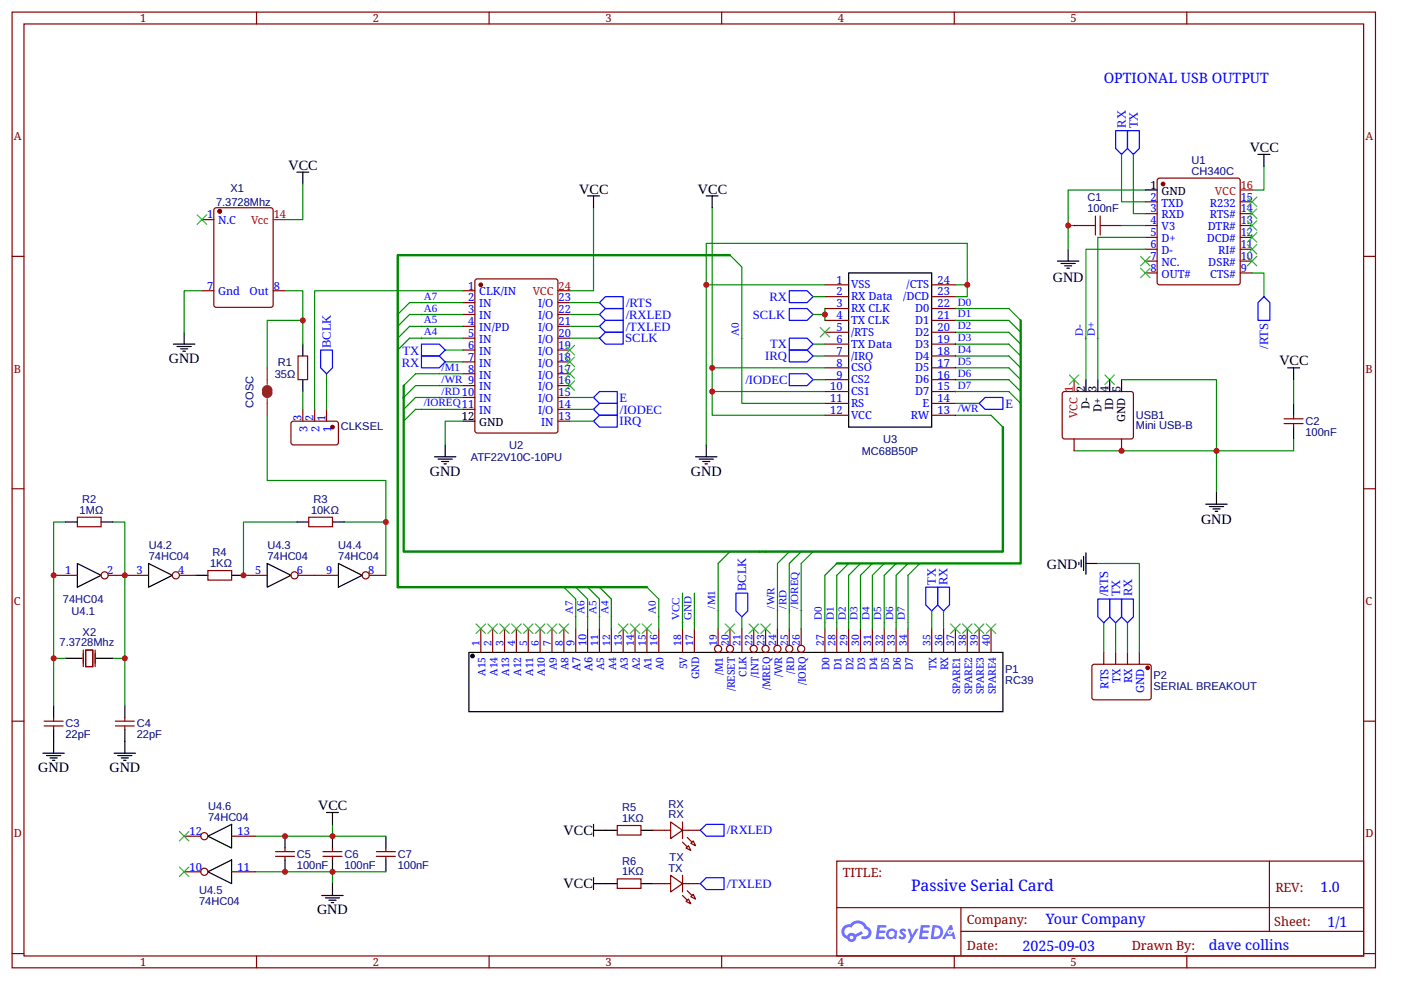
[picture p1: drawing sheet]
<svg xmlns="http://www.w3.org/2000/svg" width="297mm" height="210mm" viewBox="0 0 297 210" stroke-linecap="round" stroke-linejoin="round" font-family="sans-serif">
<g fill="none" stroke="#800" stroke-width=".25">
<path d="M2.6 2.6h289v202.7h-289zM5.1 5.1h284v197.7h-284zM54.4 2.6v2.5M103.7 2.6v2.5M153 2.6v2.5M202.3 2.6v2.5M251.6 2.6v2.5M2.6 54.4h2.5M289.1 54.4h2.5M2.6 103.7h2.5M289.1 103.7h2.5M2.6 153h2.5"/>
<path d="M289.1 153h2.5M177.4 182.7h111.7v20.1h-111.7zM177.4 192.6h111.6M203.7 197.6h85.3M203.7 192.6v10M269.1 182.7v14.9M2.6 202.3h2.5M54.4 202.8v2.5M103.7 202.8v2.5M153 202.8v2.5M202.3 202.8v2.5M251.6 202.8v2.5"/>
<path d="M289.1 202.3h2.5"/>
</g>
<g fill="#58f">
<path d="M190.9 197.2l.5-.2 .4 .1 .3 .3-.2 .4a.33 .33 0 0 0-.3-.3 .33 .33 0 0 0-.3 .1v.1a.85 .85 0 0 1 .7 .6 .85 .85 0 0 1-.3 .9l-.6 .1-.6-.4 .3-.4 .5 .3 .2-.1v-.2a.87 .87 0 0 1-.6-1.3z"/>
<path d="M192.4 197.1h.6l.4 1.3 .8-1.3h.6l-1.8 2.9h-.6l.7-1.1z"/>
<path d="M186.1 196.3h1.6l.2 .1-.1 .4h-1.2l-.1 .6h1l.3 .3-.3 .2h-1.1l-.1 .8 1.2 .1 .1 .2-.1 .2h-1.9z"/>
<path d="M195.2 196.3h1.7l.2 .1-.1 .4h-1.2l-.1 .6h1l.3 .3-.3 .2h-1.1l-.1 .8 1.2 .1 .1 .2-.1 .2h-1.9z"/>
<path d="M201.4 196.3h.5l.2 .9-.4 .2a.49 .49 0 0 0-.8 .2 .49 .49 0 0 0 .4 .7 .49 .49 0 0 0 .6-.5l.3-.1 .4 1.5h-.5l-.2-.6h-1.2l-.4 .6h-.6z"/>
<path d="M197.7 196.3l-.4 2.9h.9a1.5 1.5 0 0 0 1.8-1.5 1.5 1.5 0 0 0-1.8-1.4zM198.2 196.8a1.01 1.01 0 0 1 1.2 1.1 1.01 1.01 0 0 1-1.4 .8z"/>
<path d="M188.3 197.3a1.1 1.1 0 0 0-.3 1.6 1.1 1.1 0 0 0 1.6 .2l.4 .1 .2-1.6-.4-.2a1.01 1.01 0 0 0-1.5-.1zM188.3 198.1a.7 .7 0 0 1 1.4 0 .7 .7 0 0 1-1.4 0z"/>
<path d="M178.9 196.5a1.57 1.57 0 0 0 .7 2.7 1.01 1.01 0 0 0 1.2 .6 1.01 1.01 0 0 0 .8-1l1.4-.7-.3-.5-1.4 .6a1.02 1.02 0 0 0-1.7 .4 .99 .99 0 0 1-.5-1.4 .99 .99 0 0 1 1.4-.4 1.48 1.48 0 0 1 1.6-.9 1.48 1.48 0 0 1 1.3 1.2 .81 .81 0 0 1 .7 1.1 .81 .81 0 0 1-1.2 .4l-.3 .2v.3a1.39 1.39 0 0 0 2-.6 1.39 1.39 0 0 0-.8-1.9 2.17 2.17 0 0 0-3.7-.5l-.7 .1zM180.2 198.9a.38 .38 0 0 1 .7 0 .38 .38 0 0 1-.7 0z"/>
<circle cx="201.4" cy="197.8" r=".19"/>
</g>
<g fill="none" stroke="#000" stroke-width=".25">
<path d="M62.9 36.5h2.6M64.2 36.5v2.5M266.7 32.8h2.5M268 32.8v2.5M124.6 41.6h2.5M125.8 41.6v2.5M149.7 41.6h2.6M151 41.6v2.5M179.9 57.9h17.6v32.7h-17.6zM224.2 55.4h4.5M225 55.9h3M225.7 56.4h1.5"/>
<path d="M226.2 56.9h.5M226.5 52.9v2.5M242.8 40.3h2.5M36.8 73h4.5M37.5 73.5h3.1M38.3 74h1.5M38.8 74.5h.5M39 70.5v2.5M64.2 73v2.5M273 78h2.5M274.3 78v2.6M64.2 80.6v2.5"/>
<path d="M92.1 96.9h4.6M92.9 97.4h3M93.6 97.9h1.5M94.1 98.4h.5M94.4 94.4v2.5M98.2 89.4h2.5M147.5 96.9h4.5M148.2 97.4h3M149 97.9h1.5M149.5 98.4h.5M149.7 94.4v2.5M230.2 80.6v2.5"/>
<path d="M232.8 80.6v2.5M235.3 80.6v2.5M237.8 80.6v2.5M274.3 85.6v2.5M274.3 90.6v2.5M13.9 110.7h2.5M16.4 119.6l5 2.5-5 2.5zM21.4 110.7h2.5M31.5 119.6l5 2.5-5 2.5zM56.7 119.6l5 2.5-5 2.5zM62.9 110.7h2.6M70.5 110.7h2.5"/>
<path d="M71.7 119.6l5.1 2.5-5.1 2.5zM228.7 119.3v.5M229.2 118.8v1.5M229.7 118v3.1M230.2 117.3v4.5M230.2 119.6h2.6M255.7 107h4.5M256.4 107.5h3M257.2 108h1.5M257.7 108.5h.5M257.9 104.5v2.5M13.9 139.7h3.5"/>
<path d="M20.4 139.7h3.5M41.6 122.1h2.5M49.1 122.1h2.5M99.4 138.4h113.2v12.6h-113.2zM9.1 159.8h4.5M11.4 149.7v2.6M11.4 154.8v5M24.2 159.8h4.5M26.5 149.7v2.6M26.5 154.8v5M9.9 160.3h3M10.6 160.8h1.5"/>
<path d="M11.1 161.3h.5M25 160.3h3M25.7 160.8h1.5M26.2 161.3h.5M44.1 177.4l5-2.5v5zM60.4 177.4v2.5M69.2 172.4h2.5M70.5 172.4v2.5M70.5 177.4v2.5M81.8 177.4v2.5M125.8 174.9v2.5M125.8 176.2h5.1"/>
<path d="M135.9 176.2h2.5M44.1 185l5-2.6v5.1zM60.4 182.4v2.6M68.2 190h4.6M69 190.5h3M69.7 191h1.5M70.2 191.5h.5M70.5 182.4v2.6M70.5 187.5v2.5M81.8 182.4v2.6M125.8 186.2v2.5M125.8 187.5h5.1"/>
<path d="M135.9 187.5h2.5"/>
</g>
<g fill="none" stroke="#800" stroke-width=".25">
<path d="M245.6 37.9l16.8-.1 .5 .2v21.9l-.2 .5h-16.9l-.4-.2-.1-21.9zM42.8 46.6h2.5M45.6 44.1h11.8l.4 .2 .1 20.4-.2 .4-11.9 .1-.4-.2-.1-20.4zM100.7 59.4l.5-.2h16.6l.4 .2 .1 32-.3 .4-16.8 .1-.5-.3zM227.7 47.9h2.5M235.3 47.9h2.5M242.8 47.9h2.5M242.8 42.8h2.5M242.8 45.3h2.5M242.8 50.4h2.5M242.8 52.9h2.5M242.8 55.4h2.5"/>
<path d="M242.8 57.9h2.5M262.9 47.9h2.6M262.9 42.8h2.6M262.9 45.3h2.6M262.9 50.4h2.6M262.9 52.9h2.6M262.9 55.4h2.6M262.9 57.9h2.6M42.8 61.7h2.5M57.9 61.7h2.5M63.2 75.5h2v5.1h-2zM98.2 61.7h2.5"/>
<path d="M98.2 64.2h2.5M98.2 66.7h2.5M98.2 69.2h2.5M98.2 71.8h2.5M98.2 74.3h2.5M98.2 76.8h2.5M98.2 79.3h2.5M118.3 64.2h2.5M118.3 66.7h2.5M118.3 69.2h2.5M118.3 71.8h2.5M118.3 74.3h2.5"/>
<path d="M118.3 76.8h2.5M118.3 79.3h2.5M174.9 60.4h5M174.9 62.9h5M174.9 65.5h5M174.9 68h5M174.9 70.5h5M174.9 73h5M174.9 75.5h5M174.9 78h5M197.5 60.4h5.1M197.5 62.9h5.1"/>
<path d="M197.5 65.5h5.1M197.5 68h5.1M197.5 70.5h5.1M197.5 73h5.1M197.5 75.5h5.1M197.5 78h5.1M61.8 89.6l.4-.2h9.3l.2 .5v4.2l-.5 .3-9.3-.1-.2-.4zM64.2 86.8v2.6M66.7 86.8v2.6M69.2 86.8v2.6M98.2 81.8h2.5M98.2 84.3h2.5"/>
<path d="M98.2 86.8h2.5M118.3 81.8h2.5M118.3 84.3h2.5M118.3 86.8h2.5M118.3 89.4h2.5M174.9 80.6h5M174.9 83.1h5M174.9 85.6h5M174.9 88.1h5M197.5 80.6h5.1M197.5 83.1h5.1M197.5 85.6h5.1"/>
<path d="M197.5 88.1h5.1M225.5 83.1h14.6l.2 .5-.1 9.3-.4 .2h-14.3l-.3-.5v-9zM227.7 93.1v2.6M237.8 93.1v2.6M272.3 89.9h4M272.3 88.9h4M274.3 88.1v.8M274.3 89.9v.7M16.4 109.7h5v2.1h-5zM65.5 109.7h5v2.1h-5zM11.4 122.1h5M17.7 137.9v3.5"/>
<path d="M18.2 137.9h1.5v3.5h-1.5zM20.2 137.9v3.5M22.9 122.1h8.6M38 122.1h3.6M44.1 121.1h5v2h-5zM51.6 122.1h5.1M63.2 122.1h8.5M78.3 122.1h3.5M101.9 133.4v5M104.5 133.4v5M107 133.4v5M109.5 133.4v5"/>
<path d="M112 133.4v5M114.5 133.4v5M117 133.4v5M119.5 133.4v5M122.1 133.4v5M124.6 133.4v5M127.1 133.4v5M129.6 133.4v5M132.1 133.4v5M134.6 133.4v5M137.2 133.4v5M139.7 133.4v5"/>
<path d="M144.7 133.4v5M147.2 133.4v5M152.3 133.4v3.5M154.8 133.4v3.5M157.3 133.4v5M159.8 133.4v3.5M162.3 133.4v3.5M164.8 133.4v3.5M167.3 133.4v3.5M169.9 133.4v3.5M174.9 133.4v5M177.4 133.4v5"/>
<path d="M179.9 133.4v5M182.4 133.4v5M185 133.4v5M187.5 133.4v5M190 133.4v5M192.5 133.4v5M197.5 133.4v5M200.1 133.4v5M202.6 133.4v5M205.1 133.4v5M207.6 133.4v5M210.1 133.4v5"/>
<path d="M234 138.4v2.5M236.5 138.4v2.5M239 138.4v2.5M241.6 138.4v2.5M9.4 153h4M9.4 154h4M11.4 152.3v.7M11.4 154v.8M24.5 153h4M24.5 154h4M26.5 152.3v.7M26.5 154v.8"/>
<path d="M231.7 141h12.1l.3 .4-.1 6.8-.4 .3-11.9-.1-.2-.4v-6.6zM39 177.4h3.6M49.1 177.4h5M60.4 179.9v.8M70.5 179.9v.8M81.8 179.9v.8M130.9 175.1h5v2.1h-5zM138.4 176.2h3.8M142.2 174.4l2.5 1.8-2.5 1.7zM144.7 174.4v3.5M144.7 176.2h3.8M145.5 179.9l.5-.5 .5 1z"/>
<path d="M147 178.4l.5 1-1-.5zM39 185h3.6M49.1 185h5M58.4 181.7h4M58.4 180.7h4M60.4 181.7v.7M68.5 181.7h4M68.5 180.7h4M70.5 181.7v.7M79.8 181.7h4M79.8 180.7h4M81.8 181.7v.7"/>
<path d="M130.9 186.5h5v2h-5zM138.4 187.5h3.8M142.2 185.7l2.5 1.8-2.5 1.7zM144.7 185.7v3.5M144.7 187.5h3.8M145.5 191.3l.5-.6 .5 1.1zM146.5 190.2l.5-.5 .5 1z"/>
<circle cx="22.2" cy="122.1" r=".75"/>
<circle cx="37.3" cy="122.1" r=".75"/>
<circle cx="62.4" cy="122.1" r=".76"/>
<circle cx="77.5" cy="122.1" r=".75"/>
<circle cx="152.3" cy="137.7" r=".75"/>
<circle cx="154.8" cy="137.7" r=".75"/>
<circle cx="159.8" cy="137.7" r=".75"/>
<circle cx="162.3" cy="137.7" r=".75"/>
<circle cx="164.8" cy="137.7" r=".75"/>
<circle cx="167.3" cy="137.7" r=".75"/>
<circle cx="169.9" cy="137.7" r=".76"/>
<circle cx="43.3" cy="177.4" r=".76"/>
<circle cx="43.3" cy="185" r=".76"/>
</g>
<g fill="#800" stroke="#800" stroke-width=".25">
<path d="M145.7 177.7l1 1z"/>
<path d="M144.7 178.7l1 1z"/>
<path d="M145.7 189l1 1z"/>
<path d="M144.7 190l1 1z"/>
<circle cx="101.9" cy="60.4" r=".38"/>
<circle cx="46.6" cy="44.8" r=".38"/>
<circle cx="246.6" cy="39" r=".38"/>
<circle cx="243.3" cy="141.7" r=".38"/>
<circle cx="70.5" cy="90.6" r=".38"/>
</g>
<path d="M57.9 46.6h2.5M262.9 40.3h2.6M118.3 61.7h2.5M227.7 80.6v2.5" fill="none" stroke="#f00" stroke-width=".25"/>
<circle cx="100.2" cy="139.2" r=".38" fill="#000" stroke="#000" stroke-width=".25"/>
<g fill="none" stroke="#080" stroke-width=".25">
<path d="M64.2 39v7.6h-3.8M237.8 32.8v10h5M240.3 32.8v12.5h2.5M268 35.3v5h-2.5M125.8 44.1v17.6h-5M151 44.1v39h23.9M154.8 54.1l2.5 2.6v28.9h17.6M226.5 47.9h1.2M237.8 47.9h5M242.8 40.3h-16.3v12.6M242.8 50.4h-10v30.2M242.8 52.9h-12.6v27.7"/>
<path d="M265.5 57.9h2.5v5M42.8 61.7h-3.8v8.8M60.4 61.7h3.8v11.3M64.2 68h-7.5v10M69.2 79.3v7.5M94.4 74.3h3.8M94.4 76.8h3.8M98.2 61.7h-31.5v25.1M98.2 64.2h-11.4l-2.5 2.5M98.2 66.7h-11.4l-2.5 2.5M98.2 69.2h-11.4l-2.5 2.6M98.2 71.8h-11.4l-2.5 2.5"/>
<path d="M98.2 79.3h-10.1l-2.5 2.5M120.8 64.2h6.3M120.8 66.7h6.3M120.8 69.2h6.3M120.8 71.8h6.3M149.7 60.4v-8.8h55.4v11.3h-2.5M151 78h23.9M172.4 66.7h2.5M172.4 75.5h2.5M172.4 73h2.5M172.4 62.9h2.5M174.9 60.4h-25.2v34"/>
<path d="M174.9 65.5v2.5M202.6 60.4h2.5M202.6 75.5h11.3l2.5 2.5M202.6 73h11.3l2.5 2.5M202.6 68h11.3l2.5 2.5M202.6 65.5h11.3l2.5 2.5M202.6 70.5h11.3l2.5 2.5M202.6 78h11.3l2.5 2.6M56.7 88.1v13.8h25.1v8.8M64.2 83.1v3.7M98.2 89.4h-3.8v5M98.2 81.8h-10.1l-2.5 2.5"/>
<path d="M98.2 84.3h-10.1l-2.5 2.5M98.2 86.8h-10.1l-2.5 2.6M120.8 86.8h5M120.8 84.3h5M120.8 89.4h5M151 83.1v5h23.9M172.4 80.6h2.5M202.6 80.6h11.3l2.5 2.5M202.6 88.1h7.5l2.5 2.5M202.6 83.1h11.3l2.5 2.5M202.6 85.6h5M227.7 95.7h30.2v8.8"/>
<path d="M237.8 80.6h20.1v15.1h16.4v-2.6M274.3 80.6v5M13.9 110.7h-2.5v29h2.5M23.9 110.7h2.6v29h-2.6M62.9 110.7h-11.3v11.4M73 110.7h8.8v11.4M154.8 117l-2.5 2.6v13.8M167.3 117l-2.5 2.6v13.8M169.9 117l-2.6 2.6v13.8M172.4 117l-2.5 2.6v13.8M177.4 119.6l-2.5 2.5v11.3M179.9 119.6l-2.5 2.5v11.3"/>
<path d="M182.4 119.6l-2.5 2.5v11.3M185 119.6l-2.6 2.5v11.3M187.5 119.6l-2.5 2.5v11.3M190 119.6l-2.5 2.5v11.3M192.5 119.6l-2.5 2.5v11.3M195 119.6l-2.5 2.5v11.3M232.8 119.6h8.8v18.8M11.4 139.7v10M26.5 139.7v10M119.5 124.6l2.6 2.5v6.3M122.1 124.6l2.5 2.5v6.3M124.6 124.6l2.5 2.5v6.3"/>
<path d="M127.1 124.6l2.5 2.5v6.3M137.2 124.6l2.5 2.5v6.3M144.7 125.8v7.6M147.2 125.8v7.6M157.3 130.9v2.5M197.5 129.6v3.8M200.1 129.6v3.8M234 132.1v6.3M236.5 132.1v6.3M239 132.1v6.3M54.1 177.4h27.7M70.5 174.9v2.5"/>
<path d="M54.1 185h27.7M70.5 185v2.5"/>
</g>
<g fill="#000">
<path d="M89.4 71.5v.5zM89.1 71.8h.5z"/>
<path d="M89.4 69v.5zM89.1 69.2h.5z"/>
<path d="M89.4 66.5v.5zM89.1 66.7h.5z"/>
<path d="M89.4 64v.5zM89.1 64.2h.5z"/>
<path d="M93.1 79v.5zM92.9 79.3h.5z"/>
<path d="M157.3 71.5v.5zM157 71.8h.5z"/>
<path d="M202.6 65.2v.5zM202.3 65.5h.5z"/>
<path d="M202.6 67.7v.5zM202.3 68h.5z"/>
<path d="M202.6 70.2v.5zM202.3 70.5h.5z"/>
<path d="M202.6 72.8v.5zM202.3 73h.5z"/>
<path d="M202.6 75.3v.5zM202.3 75.5h.5z"/>
<path d="M202.6 77.8v.5zM202.3 78h.5z"/>
<path d="M230.2 71.5v.5zM230 71.8h.5z"/>
<path d="M232.8 71.5v.5zM232.5 71.8h.5z"/>
<path d="M89.4 86.6v.5zM89.1 86.8h.5z"/>
<path d="M93.1 81.6v.5zM92.9 81.8h.5z"/>
<path d="M93.1 84.1v.5zM92.9 84.3h.5z"/>
<path d="M202.6 87.9v.5zM202.3 88.1h.5z"/>
<path d="M202.6 80.3v.5zM202.3 80.6h.5z"/>
<path d="M202.6 82.8v.5zM202.3 83.1h.5z"/>
<path d="M122.1 130.6v.5zM121.8 130.9h.5z"/>
<path d="M124.6 130.6v.5zM124.3 130.9h.5z"/>
<path d="M127.1 130.6v.5zM126.8 130.9h.5z"/>
<path d="M129.6 130.6v.5zM129.4 130.9h.5z"/>
<path d="M139.7 130.6v.5zM139.4 130.9h.5z"/>
<path d="M144.7 131.9v.5zM144.5 132.1h.5z"/>
<path d="M147.2 131.9v.5zM147 132.1h.5z"/>
<path d="M152.3 129.4v.5zM152 129.6h.5z"/>
<path d="M164.8 129.4v.5zM164.6 129.6h.5z"/>
<path d="M167.3 129.4v.5zM167.1 129.6h.5z"/>
<path d="M169.9 129.4v.5zM169.6 129.6h.5z"/>
<path d="M174.9 131.9v.5zM174.6 132.1h.5z"/>
<path d="M177.4 131.9v.5zM177.2 132.1h.5z"/>
<path d="M179.9 131.9v.5zM179.7 132.1h.5z"/>
<path d="M182.4 131.9v.5zM182.2 132.1h.5z"/>
<path d="M185 131.9v.5zM184.7 132.1h.5z"/>
<path d="M187.5 131.9v.5zM187.2 132.1h.5z"/>
<path d="M190 131.9v.5zM189.7 132.1h.5z"/>
<path d="M192.5 131.9v.5zM192.3 132.1h.5z"/>
</g>
<g fill="none" stroke="#00f" stroke-width=".25">
<path d="M236.5 27.7h2.5v3.8l-1.2 1.3-1.3-1.3zM239 27.7h2.6v3.8l-1.3 1.3-1.3-1.3zM68 74.3h2.5v3.7l-1.3 1.3-1.2-1.3zM89.4 73h3.7l1.3 1.3-1.3 1.2h-3.7zM89.4 75.5h3.7l1.3 1.3-1.3 1.2h-3.7zM127.1 64.2l1.3-1.3h3.7v2.6h-3.7zM128.4 65.5h3.7v2.5h-3.7l-1.3-1.3zM128.4 68h3.7v2.5h-3.7l-1.3-1.3zM128.4 70.5h3.7v2.5h-3.7l-1.3-1.2zM167.3 79.3h3.8l1.3 1.3-1.3 1.2h-3.8zM167.3 65.5h3.8l1.3 1.2-1.3 1.3h-3.8zM167.3 74.3h3.8l1.3 1.2-1.3 1.3h-3.8z"/>
<path d="M167.3 61.7h3.8l1.3 1.2-1.3 1.3h-3.8zM167.3 71.8h3.8l1.3 1.2-1.3 1.3h-3.8zM268 62.9l1.2 1.3v3.8h-2.5v-3.8zM127.1 85.6h3.8v2.5h-3.8l-1.3-1.3zM127.1 88.1h3.8v2.5h-3.8l-1.3-1.2zM127.1 83.1h3.8v2.5h-3.8l-1.3-1.3zM208.9 84.3h3.7v2.5h-3.7l-1.3-1.2zM156 125.8h2.5v3.8l-1.2 1.3-1.3-1.3zM196.3 124.6h2.5v3.8l-1.3 1.2-1.2-1.2zM198.8 124.6h2.5v3.8l-1.2 1.2-1.3-1.2zM232.8 127.1h2.5v3.8l-1.3 1.2-1.2-1.2zM235.3 127.1h2.5v3.8l-1.3 1.2-1.2-1.2z"/>
<path d="M237.8 127.1h2.5v3.8l-1.3 1.2-1.2-1.2zM149.7 174.9h3.8v2.5h-3.8l-1.2-1.2zM148.5 187.5l1.2-1.3h3.8v2.5h-3.8z"/>
</g>
<g fill="#000" stroke="#3c3" stroke-width=".25">
<path d="M41.8 45.6l2 2zM43.8 45.6l-2 2z"/>
<path d="M241.8 56.9l2 2zM243.8 56.9l-2 2z"/>
<path d="M241.8 54.4l2 2zM243.8 54.4l-2 2z"/>
<path d="M264.5 41.8l2 2zM264.5 43.8l2-2z"/>
<path d="M264.5 44.3l2 2zM264.5 46.3l2-2z"/>
<path d="M264.5 46.8l2 2.1zM264.5 48.9l2-2.1z"/>
<path d="M264.5 49.4l2 2zM264.5 51.4l2-2z"/>
<path d="M264.5 51.9l2 2zM264.5 53.9l2-2z"/>
<path d="M264.5 54.4l2 2zM264.5 56.4l2-2z"/>
<path d="M119.8 73.3l2 2zM121.8 73.3l-2 2z"/>
<path d="M119.8 75.8l2 2zM119.8 77.8l2-2z"/>
<path d="M119.8 78.3l2 2zM121.8 78.3l-2 2z"/>
<path d="M173.9 69.5l2 2zM173.9 71.5l2-2z"/>
<path d="M226.7 79.5l2 2.1zM226.7 81.6l2-2.1z"/>
<path d="M119.8 80.8l2 2zM121.8 80.8l-2 2z"/>
<path d="M236.3 79.5l-2 2.1zM234.3 79.5l2 2.1z"/>
<path d="M100.9 132.4l2 2zM102.9 132.4l-2 2z"/>
<path d="M103.4 132.4l2.1 2zM105.5 132.4l-2.1 2z"/>
<path d="M106 132.4l2 2zM106 134.4l2-2z"/>
<path d="M108.5 132.4l2 2zM110.5 132.4l-2 2z"/>
<path d="M111 132.4l2 2zM113 132.4l-2 2z"/>
<path d="M113.5 132.4l2 2zM115.5 132.4l-2 2z"/>
<path d="M116 132.4l2 2zM118 132.4l-2 2z"/>
<path d="M118.5 132.4l2.1 2zM118.5 134.4l2.1-2z"/>
<path d="M131.1 132.4l2 2zM131.1 134.4l2-2z"/>
<path d="M133.6 132.4l2 2zM135.6 132.4l-2 2z"/>
<path d="M136.2 132.4l2 2zM138.2 132.4l-2 2z"/>
<path d="M153.8 132.4l2 2zM155.8 132.4l-2 2z"/>
<path d="M158.8 132.4l2 2zM160.8 132.4l-2 2z"/>
<path d="M161.3 132.4l2 2zM163.3 132.4l-2 2z"/>
<path d="M201.6 132.4l2 2zM203.6 132.4l-2 2z"/>
<path d="M204.1 132.4l2 2zM204.1 134.4l2-2z"/>
<path d="M206.6 132.4l2 2zM206.6 134.4l2-2z"/>
<path d="M209.1 132.4l2 2zM211.1 132.4l-2 2z"/>
<path d="M38 176.4l2 2zM38 178.4l2-2z"/>
<path d="M38 184l2 2zM38 186l2-2z"/>
</g>
<path d="M154.8 54.1h-70.5v70.5h52.9M216.4 68v51.6h-39M85.6 81.8v35.2h127v-26.4" fill="none" stroke="#080" stroke-width=".5"/>
<path d="M230.2 47.9h2.1M232.3 45.8v4.1M233.3 47.9h2M233.3 45.8v4.1" fill="none" stroke="#a00000" stroke-width=".25"/>
<path d="M56.2 83.3a.5 .5 0 0 0 .5 .5 .5 .5 0 0 0 .5-.5M56.2 82.8a.5 .5 0 0 1 .5-.5 .5 .5 0 0 1 .5 .5" fill="none" stroke="#8d2323" stroke-width="1.3"/>
<path d="M56.7 78v3.6M56.7 84.6v3.5" fill="none" stroke="#8d2323" stroke-width=".25"/>
<g fill="#c00">
<circle cx="70.5" cy="185" r=".63"/>
<circle cx="174.9" cy="66.7" r=".63"/>
<circle cx="205.1" cy="60.4" r=".63"/>
<circle cx="151" cy="83.1" r=".63"/>
<circle cx="237.8" cy="95.7" r=".63"/>
<circle cx="257.9" cy="95.7" r=".63"/>
<circle cx="226.5" cy="47.9" r=".63"/>
<circle cx="70.5" cy="177.4" r=".63"/>
<circle cx="151" cy="78" r=".63"/>
<circle cx="149.7" cy="60.4" r=".63"/>
<circle cx="26.5" cy="139.7" r=".63"/>
<circle cx="11.4" cy="139.7" r=".63"/>
<circle cx="11.4" cy="122.1" r=".63"/>
<circle cx="51.6" cy="122.1" r=".63"/>
<circle cx="26.5" cy="122.1" r=".63"/>
<circle cx="60.4" cy="177.4" r=".63"/>
<circle cx="60.4" cy="185" r=".63"/>
<circle cx="81.8" cy="110.7" r=".63"/>
<circle cx="64.2" cy="68" r=".63"/>
</g>
<text font-size="3.4" fill="#00f" x="193.2" y="189.1">Passive Serial Card</text>
<g font-size="3" fill="#00f">
<text x="234" y="17.7">OPTIONAL USB OUTPUT</text>
<text x="280" y="189.3">1.0</text>
<text x="221.8" y="196.1">Your Company</text>
<text x="281.5" y="196.7">1/1</text>
<text x="216.8" y="201.7">2025-09-03</text>
<text x="256.3" y="201.6">dave collins</text>
</g>
<g font-size="3">
<text x="265" y="32.3">VCC</text>
<text x="61.2" y="36">VCC</text>
<text x="122.8" y="41.1">VCC</text>
<text x="148" y="41.1">VCC</text>
<text x="223.2" y="59.7">GND</text>
<text x="35.8" y="77">GND</text>
<text x="271.2" y="77.5">VCC</text>
<text x="91.1" y="100.9">GND</text>
<text x="146.5" y="100.9">GND</text>
<text x="254.6" y="111.2">GND</text>
<text x="221.9" y="120.7">GND</text>
<text x="8.1" y="163.8">GND</text>
<text x="23.2" y="163.8">GND</text>
<text x="67.5" y="171.9">VCC</text>
<text x="119.5" y="177.2">VCC</text>
<text x="119.5" y="188.5">VCC</text>
<text x="67.2" y="194">GND</text>
</g>
<g font-size="2.7" fill="#00f">
<text x="238.7" y="27.1" transform="rotate(-90 238.7 27.1)">RX</text>
<text x="241.2" y="27.3" transform="rotate(-90 241.2 27.3)">TX</text>
<text x="132.8" y="65.1">/RTS</text>
<text x="163.1" y="63.9">RX</text>
<text x="132.7" y="67.6">/RXLED</text>
<text x="132.7" y="70.2">/TXLED</text>
<text x="159.6" y="67.7">SCLK</text>
<text x="70.1" y="73.9" transform="rotate(-90 70.1 73.9)">BCLK</text>
<text x="85.2" y="77.8">RX</text>
<text x="85.3" y="75.3">TX</text>
<text x="132.6" y="72.6">SCLK</text>
<text x="162.2" y="76.4">IRQ</text>
<text x="163.3" y="73.9">TX</text>
<text x="268.9" y="74" transform="rotate(-90 268.9 74)">/RTS</text>
<text x="158" y="81.5">/IODEC</text>
<text x="131.4" y="85.2">E</text>
<text x="131.4" y="87.7">/IODEC</text>
<text x="213.2" y="86.5">E</text>
<text x="131.4" y="90.2">IRQ</text>
<text x="158.2" y="125.5" transform="rotate(-90 158.2 125.5)">BCLK</text>
<text x="198.4" y="124.2" transform="rotate(-90 198.4 124.2)">TX</text>
<text x="200.9" y="124.2" transform="rotate(-90 200.9 124.2)">RX</text>
<text x="234.9" y="126.6" transform="rotate(-90 234.9 126.6)">/RTS</text>
<text x="237.5" y="126.5" transform="rotate(-90 237.5 126.5)">TX</text>
<text x="240" y="126.5" transform="rotate(-90 240 126.5)">RX</text>
<text x="154.1" y="177">/RXLED</text>
<text x="154.1" y="188.4">/TXLED</text>
</g>
<g font-size="2.7" fill="#800">
<text x="178.7" y="186">TITLE:</text>
<text x="270.4" y="189.3">REV:</text>
<text x="205" y="196.1">Company:</text>
<text x="270.1" y="196.5">Sheet:</text>
<text x="205" y="201.6">Date:</text>
<text x="240" y="201.6">Drawn By:</text>
</g>
<g font-size="2.3" fill="#800">
<text x="29.7" y="4.7">1</text>
<text x="79" y="4.7">2</text>
<text x="128.4" y="4.7">3</text>
<text x="177.7" y="4.7">4</text>
<text x="227" y="4.7">5</text>
<text x="2.9" y="29.7">A</text>
<text x="289.5" y="29.7">A</text>
<text x="2.9" y="79">B</text>
<text x="289.5" y="79">B</text>
<text x="2.9" y="128.4">C</text>
<text x="289.5" y="128.4">C</text>
<text x="2.9" y="177.7">D</text>
<text x="289.5" y="177.7">D</text>
<text x="29.7" y="205">1</text>
<text x="79" y="205">2</text>
<text x="128.4" y="205">3</text>
<text x="177.7" y="205">4</text>
<text x="227" y="205">5</text>
</g>
<g font-size="2.3" fill="#000080">
<text x="252.6" y="34.8">U1</text>
<text x="48.9" y="40.8">X1</text>
<text x="252.6" y="37">CH340C</text>
<text x="45.8" y="43.6">7.3728Mhz</text>
<text x="230.6" y="45.1">100nF</text>
<text x="230.6" y="42.6">C1</text>
<text x="58.9" y="77.6">R1</text>
<text x="58.2" y="80.1">35Ω</text>
<text x="53.7" y="86.5" transform="rotate(-90 53.7 86.5)">COSC</text>
<text x="240.8" y="88.9">USB1</text>
<text x="72.3" y="91.2">CLKSEL</text>
<text x="108" y="95.2">U2</text>
<text x="187.2" y="93.9">U3</text>
<text x="240.8" y="91.1">Mini USB-B</text>
<text x="276.8" y="92.5">100nF</text>
<text x="276.8" y="90.2">C2</text>
<text x="99.8" y="97.7">ATF22V10C-10PU</text>
<text x="182.7" y="96.5">MC68B50P</text>
<text x="17.4" y="106.7">R2</text>
<text x="66.5" y="106.7">R3</text>
<text x="16.9" y="109">1MΩ</text>
<text x="65.9" y="109">10KΩ</text>
<text x="31.5" y="118.8">74HC04</text>
<text x="31.5" y="116.5">U4.2</text>
<text x="45.1" y="118">R4</text>
<text x="56.7" y="118.8">74HC04</text>
<text x="56.7" y="116.5">U4.3</text>
<text x="71.7" y="118.8">74HC04</text>
<text x="71.7" y="116.5">U4.4</text>
<text x="44.6" y="120.3">1KΩ</text>
<text x="13.4" y="127.9">74HC04</text>
<text x="15.2" y="130.4">U4.1</text>
<text x="12.6" y="137.2">7.3728Mhz</text>
<text x="17.5" y="134.8">X2</text>
<text x="213.1" y="142.8">P1</text>
<text x="213.1" y="145">RC39</text>
<text x="244.6" y="146.4">SERIAL BREAKOUT</text>
<text x="244.6" y="144.1">P2</text>
<text x="13.9" y="154.3">C3</text>
<text x="29" y="154.3">C4</text>
<text x="13.9" y="156.5">22pF</text>
<text x="29" y="156.5">22pF</text>
<text x="44.1" y="171.9">U4.6</text>
<text x="131.9" y="172.1">R5</text>
<text x="141.7" y="173.6">RX</text>
<text x="141.7" y="171.4">RX</text>
<text x="44.1" y="174.1">74HC04</text>
<text x="131.9" y="174.4">1KΩ</text>
<text x="62.9" y="184.3">100nF</text>
<text x="62.9" y="182">C5</text>
<text x="73" y="184.3">100nF</text>
<text x="73" y="182">C6</text>
<text x="84.3" y="184.3">100nF</text>
<text x="84.3" y="182">C7</text>
<text x="131.9" y="183.5">R6</text>
<text x="131.9" y="185.7">1KΩ</text>
<text x="141.7" y="185">TX</text>
<text x="142" y="182.7">TX</text>
<text x="42.2" y="189.7">U4.5</text>
<text x="42.2" y="192">74HC04</text>
</g>
<g font-size="2.3">
<text x="243.9" y="40.1">1</text>
<text x="246.3" y="41.3">GND</text>
<text x="230" y="83.1" transform="rotate(-90 230 83.1)">2</text>
<text x="232.5" y="83.1" transform="rotate(-90 232.5 83.1)">3</text>
<text x="235" y="83.1" transform="rotate(-90 235 83.1)">4</text>
<text x="237.5" y="83.1" transform="rotate(-90 237.5 83.1)">5</text>
<text x="97.9" y="89.1">12</text>
<text x="231" y="86.8" transform="rotate(-90 231 86.8)">D-</text>
<text x="233.5" y="87.3" transform="rotate(-90 233.5 87.3)">D+</text>
<text x="236" y="86.9" transform="rotate(-90 236 86.9)">ID</text>
<text x="238.5" y="89.5" transform="rotate(-90 238.5 89.5)">GND</text>
<text x="101.6" y="90.4">GND</text>
</g>
<g font-size="2.3" fill="#f00">
<text x="257.6" y="41.3">VCC</text>
<text x="263.1" y="40.1">16</text>
<text x="53.2" y="47.6">Vcc</text>
<text x="58" y="46.3">14</text>
<text x="112.9" y="62.7">VCC</text>
<text x="118.4" y="61.4">24</text>
<text x="227.5" y="83.1" transform="rotate(-90 227.5 83.1)">1</text>
<text x="228.5" y="88.8" transform="rotate(-90 228.5 88.8)">VCC</text>
</g>
<g font-size="2.3" fill="#00f">
<text x="43.9" y="46.3">1</text>
<text x="46.3" y="47.6">N.C</text>
<text x="243.9" y="42.6">2</text>
<text x="243.9" y="45.1">3</text>
<text x="243.9" y="47.6">4</text>
<text x="246.3" y="43.8">TXD</text>
<text x="246.3" y="46.3">RXD</text>
<text x="256.5" y="46.3">RTS#</text>
<text x="256.5" y="43.8">R232</text>
<text x="263.1" y="47.6">13</text>
<text x="263.1" y="45.1">14</text>
<text x="263.1" y="42.6">15</text>
<text x="243.9" y="50.1">5</text>
<text x="243.9" y="52.6">6</text>
<text x="246.3" y="48.9">V3</text>
<text x="246.3" y="51.4">D+</text>
<text x="246.3" y="53.9">D-</text>
<text x="255.8" y="51.4">DCD#</text>
<text x="256.1" y="48.9">DTR#</text>
<text x="258.3" y="53.9">RI#</text>
<text x="263.1" y="52.6">11</text>
<text x="263.1" y="50.1">12</text>
<text x="243.9" y="55.1">7</text>
<text x="243.9" y="57.7">8</text>
<text x="246.3" y="56.4">NC.</text>
<text x="246.3" y="58.9">OUT#</text>
<text x="256.2" y="56.4">DSR#</text>
<text x="256.5" y="58.9">CTS#</text>
<text x="263.1" y="57.7">9</text>
<text x="263.1" y="55.1">10</text>
<text x="43.9" y="61.4">7</text>
<text x="46.3" y="62.7">Gnd</text>
<text x="52.9" y="62.7">Out</text>
<text x="58" y="61.4">8</text>
<text x="89.9" y="63.6">A7</text>
<text x="99.2" y="61.4">1</text>
<text x="99.2" y="64">2</text>
<text x="101.6" y="62.7">CLK/IN</text>
<text x="101.6" y="65.2">IN</text>
<text x="114.1" y="65.2">I/O</text>
<text x="118.4" y="64">23</text>
<text x="177.4" y="60.2">1</text>
<text x="177.4" y="62.7">2</text>
<text x="177.4" y="65.2">3</text>
<text x="180.4" y="61.2">VSS</text>
<text x="180.4" y="63.7">RX Data</text>
<text x="191.5" y="63.7">/DCD</text>
<text x="192.2" y="61.2">/CTS</text>
<text x="198.8" y="65.2">22</text>
<text x="198.8" y="62.7">23</text>
<text x="198.8" y="60.2">24</text>
<text x="203.1" y="64.8">D0</text>
<text x="89.9" y="71.1">A4</text>
<text x="89.9" y="68.6">A5</text>
<text x="89.9" y="66.1">A6</text>
<text x="99.2" y="66.5">3</text>
<text x="99.2" y="69">4</text>
<text x="99.2" y="71.5">5</text>
<text x="101.6" y="67.7">IN</text>
<text x="101.6" y="70.2">IN/PD</text>
<text x="114.1" y="70.2">I/O</text>
<text x="114.1" y="67.7">I/O</text>
<text x="118.4" y="71.5">20</text>
<text x="118.4" y="69">21</text>
<text x="118.4" y="66.5">22</text>
<text x="156.7" y="71.2" transform="rotate(-90 156.7 71.2)">A0</text>
<text x="177.4" y="67.7">4</text>
<text x="177.4" y="70.2">5</text>
<text x="180.4" y="66.2">RX CLK</text>
<text x="180.4" y="68.7">TX CLK</text>
<text x="180.4" y="71.2">/RTS</text>
<text x="194" y="71.2">D2</text>
<text x="194" y="68.7">D1</text>
<text x="194" y="66.2">D0</text>
<text x="198.8" y="70.2">20</text>
<text x="198.8" y="67.7">21</text>
<text x="203.1" y="67.3">D1</text>
<text x="203.1" y="69.9">D2</text>
<text x="229.6" y="71.2" transform="rotate(-90 229.6 71.2)">D-</text>
<text x="232.1" y="71.2" transform="rotate(-90 232.1 71.2)">D+</text>
<text x="99.2" y="74">6</text>
<text x="99.2" y="76.5">7</text>
<text x="101.6" y="72.8">IN</text>
<text x="101.6" y="75.3">IN</text>
<text x="101.6" y="77.8">IN</text>
<text x="114.1" y="77.8">I/O</text>
<text x="114.1" y="75.3">I/O</text>
<text x="114.1" y="72.8">I/O</text>
<text x="118.4" y="76.5">18</text>
<text x="118.4" y="74">19</text>
<text x="177.4" y="72.8">6</text>
<text x="177.4" y="75.3">7</text>
<text x="177.4" y="77.8">8</text>
<text x="180.4" y="73.8">TX Data</text>
<text x="180.4" y="76.3">/IRQ</text>
<text x="194" y="76.3">D4</text>
<text x="194" y="73.8">D3</text>
<text x="198.8" y="77.8">17</text>
<text x="198.8" y="75.3">18</text>
<text x="198.8" y="72.8">19</text>
<text x="203.1" y="72.4">D3</text>
<text x="203.1" y="74.9">D4</text>
<text x="203.1" y="77.4">D5</text>
<text x="93.6" y="81.2">/WR 9</text>
<text x="93.6" y="83.7">/RD10</text>
<text x="93.6" y="78.7">/M1</text>
<text x="99.2" y="79">8</text>
<text x="101.6" y="80.3">IN</text>
<text x="101.6" y="82.8">IN</text>
<text x="114.1" y="82.8">I/O</text>
<text x="114.1" y="80.3">I/O</text>
<text x="118.4" y="81.6">16</text>
<text x="118.4" y="79">17</text>
<text x="176" y="82.8">10</text>
<text x="177.4" y="80.3">9</text>
<text x="180.4" y="78.8">CSO</text>
<text x="180.4" y="81.3">CS2</text>
<text x="180.4" y="83.8">CS1</text>
<text x="194" y="83.8">D7</text>
<text x="194" y="81.3">D6</text>
<text x="194" y="78.8">D5</text>
<text x="198.8" y="82.8">15</text>
<text x="198.8" y="80.3">16</text>
<text x="203.1" y="79.9">D6</text>
<text x="203.1" y="82.4">D7</text>
<text x="63.9" y="89.2" transform="rotate(-90 63.9 89.2)">3</text>
<text x="66.5" y="89.2" transform="rotate(-90 66.5 89.2)">2</text>
<text x="69" y="89.2" transform="rotate(-90 69 89.2)">1</text>
<text x="89.9" y="86.2">/IOREQ11</text>
<text x="101.6" y="85.3">IN</text>
<text x="101.6" y="87.9">IN</text>
<text x="114.1" y="87.9">I/O</text>
<text x="114.1" y="85.3">I/O</text>
<text x="118.4" y="89.1">13</text>
<text x="118.4" y="86.6">14</text>
<text x="118.4" y="84.1">15</text>
<text x="176" y="85.3">11</text>
<text x="176" y="87.9">12</text>
<text x="180.4" y="86.3">RS</text>
<text x="180.4" y="88.9">VCC</text>
<text x="193.1" y="88.9">RW</text>
<text x="195.6" y="86.3">E</text>
<text x="198.8" y="87.9">13</text>
<text x="198.8" y="85.3">14</text>
<text x="203.1" y="87.5">/WR</text>
<text x="65.2" y="91.6" transform="rotate(-90 65.2 91.6)">3</text>
<text x="67.7" y="91.6" transform="rotate(-90 67.7 91.6)">2</text>
<text x="70.2" y="91.6" transform="rotate(-90 70.2 91.6)">1</text>
<text x="114.7" y="90.4">IN</text>
<text x="13.8" y="121.8">1</text>
<text x="22.7" y="121.8">2</text>
<text x="28.9" y="121.8">3</text>
<text x="37.8" y="121.8">4</text>
<text x="54.1" y="121.8">5</text>
<text x="62.9" y="121.8">6</text>
<text x="69.2" y="121.8">9</text>
<text x="78" y="121.8">8</text>
<text x="121.4" y="130.4" transform="rotate(-90 121.4 130.4)">A7</text>
<text x="124" y="130.4" transform="rotate(-90 124 130.4)">A6</text>
<text x="126.5" y="130.4" transform="rotate(-90 126.5 130.4)">A5</text>
<text x="129" y="130.4" transform="rotate(-90 129 130.4)">A4</text>
<text x="139" y="130.4" transform="rotate(-90 139 130.4)">A0</text>
<text x="144.1" y="131.6" transform="rotate(-90 144.1 131.6)">VCC</text>
<text x="146.6" y="131.6" transform="rotate(-90 146.6 131.6)">GND</text>
<text x="151.6" y="129.1" transform="rotate(-90 151.6 129.1)">/M1</text>
<text x="164.2" y="129.1" transform="rotate(-90 164.2 129.1)">/WR</text>
<text x="166.7" y="129.1" transform="rotate(-90 166.7 129.1)">/RD</text>
<text x="169.2" y="129.1" transform="rotate(-90 169.2 129.1)">/IOREQ</text>
<text x="174.3" y="131.6" transform="rotate(-90 174.3 131.6)">D0</text>
<text x="176.8" y="131.6" transform="rotate(-90 176.8 131.6)">D1</text>
<text x="179.3" y="131.6" transform="rotate(-90 179.3 131.6)">D2</text>
<text x="181.8" y="131.6" transform="rotate(-90 181.8 131.6)">D3</text>
<text x="184.3" y="131.6" transform="rotate(-90 184.3 131.6)">D4</text>
<text x="186.8" y="131.6" transform="rotate(-90 186.8 131.6)">D5</text>
<text x="189.4" y="131.6" transform="rotate(-90 189.4 131.6)">D6</text>
<text x="191.9" y="131.6" transform="rotate(-90 191.9 131.6)">D7</text>
<text x="121.8" y="137" transform="rotate(-90 121.8 137)">9</text>
<text x="124.3" y="137" transform="rotate(-90 124.3 137)">10</text>
<text x="123.1" y="142.3" transform="rotate(-90 123.1 142.3)">A7</text>
<text x="125.6" y="142.3" transform="rotate(-90 125.6 142.3)">A6</text>
<text x="235" y="146.1" transform="rotate(-90 235 146.1)">RTS</text>
<text x="237.5" y="144.9" transform="rotate(-90 237.5 144.9)">TX</text>
<text x="240.1" y="145" transform="rotate(-90 240.1 145)">RX</text>
<text x="242.6" y="147" transform="rotate(-90 242.6 147)">GND</text>
<text x="40.2" y="177.2">12</text>
<text x="50.4" y="177.2">13</text>
<text x="40.2" y="184.7">10</text>
<text x="50.4" y="184.7">11</text>
</g>
<g font-size="2.2" fill="#00f">
<text x="101.7" y="137" transform="rotate(-90 101.7 137)">1</text>
<text x="104.2" y="137" transform="rotate(-90 104.2 137)">2</text>
<text x="106.7" y="137" transform="rotate(-90 106.7 137)">3</text>
<text x="109.2" y="137" transform="rotate(-90 109.2 137)">4</text>
<text x="111.7" y="137" transform="rotate(-90 111.7 137)">5</text>
<text x="114.3" y="137" transform="rotate(-90 114.3 137)">6</text>
<text x="116.8" y="137" transform="rotate(-90 116.8 137)">7</text>
<text x="119.3" y="137" transform="rotate(-90 119.3 137)">8</text>
<text x="126.8" y="137" transform="rotate(-90 126.8 137)">11</text>
<text x="129.4" y="137" transform="rotate(-90 129.4 137)">12</text>
<text x="131.9" y="137" transform="rotate(-90 131.9 137)">13</text>
<text x="134.4" y="137" transform="rotate(-90 134.4 137)">14</text>
<text x="136.9" y="137" transform="rotate(-90 136.9 137)">15</text>
<text x="139.4" y="137" transform="rotate(-90 139.4 137)">16</text>
<text x="144.5" y="137" transform="rotate(-90 144.5 137)">18</text>
<text x="147" y="137" transform="rotate(-90 147 137)">17</text>
<text x="152" y="137" transform="rotate(-90 152 137)">19</text>
<text x="154.5" y="137" transform="rotate(-90 154.5 137)">20</text>
<text x="157" y="137" transform="rotate(-90 157 137)">21</text>
<text x="159.5" y="137" transform="rotate(-90 159.5 137)">22</text>
<text x="162.1" y="137" transform="rotate(-90 162.1 137)">23</text>
<text x="164.6" y="137" transform="rotate(-90 164.6 137)">24</text>
<text x="167.1" y="137" transform="rotate(-90 167.1 137)">25</text>
<text x="169.6" y="137" transform="rotate(-90 169.6 137)">26</text>
<text x="174.6" y="137" transform="rotate(-90 174.6 137)">27</text>
<text x="177.2" y="137" transform="rotate(-90 177.2 137)">28</text>
<text x="179.7" y="137" transform="rotate(-90 179.7 137)">29</text>
<text x="182.2" y="137" transform="rotate(-90 182.2 137)">30</text>
<text x="184.7" y="137" transform="rotate(-90 184.7 137)">31</text>
<text x="187.2" y="137" transform="rotate(-90 187.2 137)">32</text>
<text x="189.7" y="137" transform="rotate(-90 189.7 137)">33</text>
<text x="192.3" y="137" transform="rotate(-90 192.3 137)">34</text>
<text x="197.3" y="137" transform="rotate(-90 197.3 137)">35</text>
<text x="199.8" y="137" transform="rotate(-90 199.8 137)">36</text>
<text x="202.3" y="137" transform="rotate(-90 202.3 137)">37</text>
<text x="204.8" y="137" transform="rotate(-90 204.8 137)">38</text>
<text x="207.3" y="137" transform="rotate(-90 207.3 137)">39</text>
<text x="209.9" y="137" transform="rotate(-90 209.9 137)">40</text>
<text x="102.9" y="143.3" transform="rotate(-90 102.9 143.3)">A15</text>
<text x="105.5" y="143.3" transform="rotate(-90 105.5 143.3)">A14</text>
<text x="108" y="143.3" transform="rotate(-90 108 143.3)">A13</text>
<text x="110.5" y="143.3" transform="rotate(-90 110.5 143.3)">A12</text>
<text x="113" y="143.3" transform="rotate(-90 113 143.3)">A11</text>
<text x="115.5" y="143.3" transform="rotate(-90 115.5 143.3)">A10</text>
<text x="118" y="142.1" transform="rotate(-90 118 142.1)">A9</text>
<text x="120.6" y="142.1" transform="rotate(-90 120.6 142.1)">A8</text>
<text x="128.1" y="142.1" transform="rotate(-90 128.1 142.1)">A5</text>
<text x="130.6" y="142.1" transform="rotate(-90 130.6 142.1)">A4</text>
<text x="133.1" y="142.1" transform="rotate(-90 133.1 142.1)">A3</text>
<text x="135.6" y="142.1" transform="rotate(-90 135.6 142.1)">A2</text>
<text x="138.2" y="142.1" transform="rotate(-90 138.2 142.1)">A1</text>
<text x="140.7" y="142.1" transform="rotate(-90 140.7 142.1)">A0</text>
<text x="145.7" y="142" transform="rotate(-90 145.7 142)">5V</text>
<text x="153.3" y="143.2" transform="rotate(-90 153.3 143.2)">/M1</text>
<text x="158.3" y="143.6" transform="rotate(-90 158.3 143.6)">CLK</text>
<text x="160.8" y="143.8" transform="rotate(-90 160.8 143.8)">/INT</text>
<text x="165.8" y="143.7" transform="rotate(-90 165.8 143.7)">/WR</text>
<text x="168.4" y="143" transform="rotate(-90 168.4 143)">/RD</text>
<text x="175.9" y="142.2" transform="rotate(-90 175.9 142.2)">D0</text>
<text x="178.4" y="142.2" transform="rotate(-90 178.4 142.2)">D1</text>
<text x="180.9" y="142.2" transform="rotate(-90 180.9 142.2)">D2</text>
<text x="183.4" y="142.2" transform="rotate(-90 183.4 142.2)">D3</text>
<text x="186" y="142.2" transform="rotate(-90 186 142.2)">D4</text>
<text x="188.5" y="142.2" transform="rotate(-90 188.5 142.2)">D5</text>
<text x="191" y="142.2" transform="rotate(-90 191 142.2)">D6</text>
<text x="193.5" y="142.2" transform="rotate(-90 193.5 142.2)">D7</text>
<text x="198.5" y="142.1" transform="rotate(-90 198.5 142.1)">TX</text>
<text x="201.1" y="142.2" transform="rotate(-90 201.1 142.2)">RX</text>
<text x="148.2" y="144.2" transform="rotate(-90 148.2 144.2)">GND</text>
<text x="155.8" y="146.7" transform="rotate(-90 155.8 146.7)">/RESET</text>
<text x="163.3" y="146.4" transform="rotate(-90 163.3 146.4)">/MREQ</text>
<text x="170.9" y="145.4" transform="rotate(-90 170.9 145.4)">/IORQ</text>
<text x="203.6" y="147.3" transform="rotate(-90 203.6 147.3)">SPARE1</text>
<text x="206.1" y="147.3" transform="rotate(-90 206.1 147.3)">SPARE2</text>
<text x="208.6" y="147.3" transform="rotate(-90 208.6 147.3)">SPARE3</text>
<text x="211.1" y="147.3" transform="rotate(-90 211.1 147.3)">SPARE4</text>
</g>
</svg>
